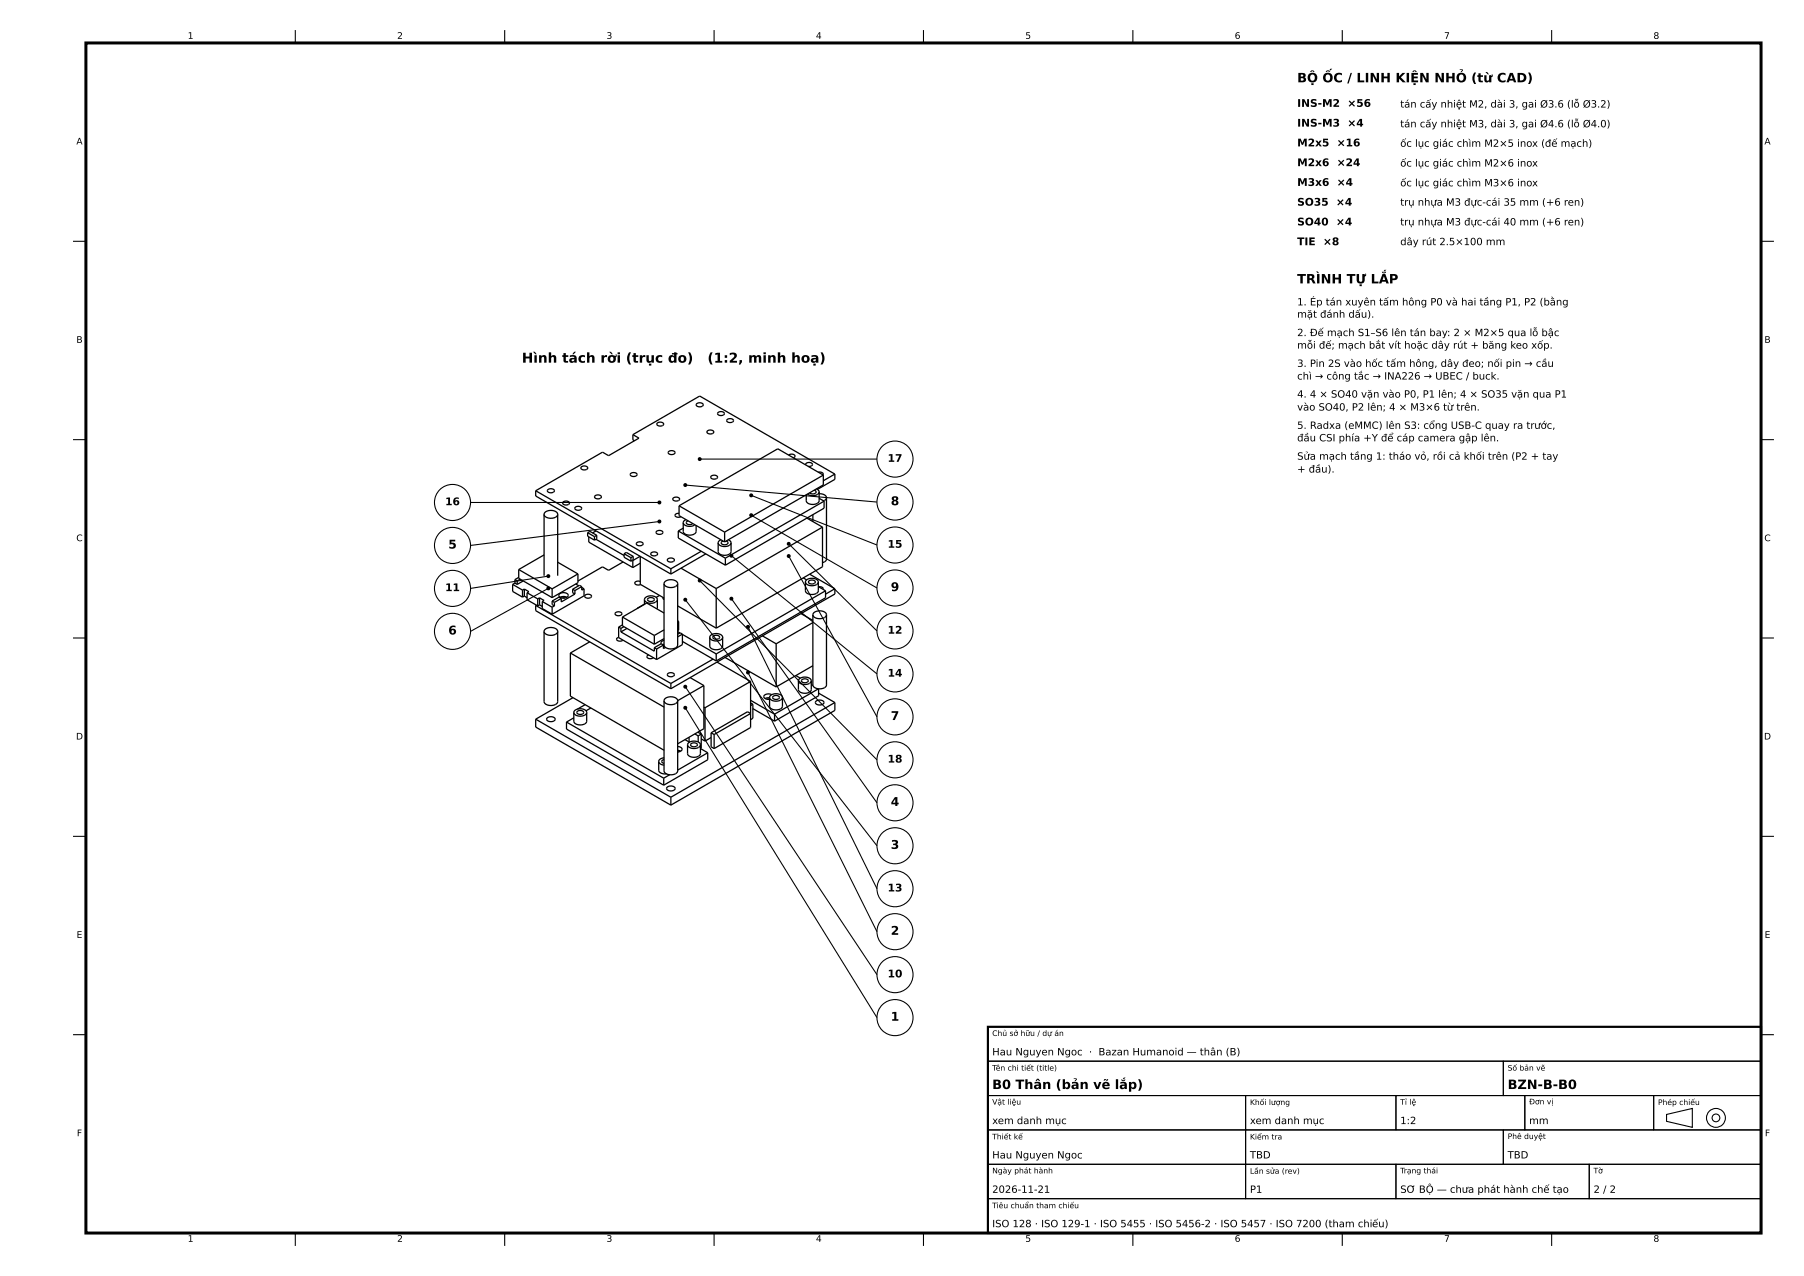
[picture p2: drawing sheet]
<svg xmlns="http://www.w3.org/2000/svg" width="420mm" height="297mm" viewBox="0 0 420 297" stroke-linecap="round" stroke-linejoin="round" font-family="sans-serif">
<g fill="none" stroke="#000" stroke-width=".25">
<path d="M68.8 7v3M117.5 7v3M166.3 7v3M215 7v3M263.8 7v3M312.5 7v3M361.2 7v3M17 56.2h3M410 56.2h3M17 102.3h3M109.6 117h43.9M159.5 112.9l44.7 4"/>
<path d="M162.9 106.9h41.3M174.9 115.3l29.3 11.6M174.9 119.9l29.3 17M410 102.3h3M127.7 134.1l-18.1 2.9M127.7 136.9l-18.1 10.1M153.5 121.4l-43.9 5.6M159.5 139.6l44.7 57.3M162.9 135.1l41.3 41.8M170.3 129.3l33.9 27.6M170.3 139.3l33.9 47.6M183.6 126.6l20.6 20.3"/>
<path d="M183.6 129.4l20.6 37.5M17 148.5h3M159.5 159.8l44.7 67.1M174.1 145.9l30.1 61M174.1 156.5l30.1 60.4M410 148.5h3M159.5 164.7l44.7 72.2M17 194.7h3M410 194.7h3M230 239h180v8h-180zM17 240.8h3M230 247h120v8h-120z"/>
<path d="M230 255h60v8h-60zM290 255h35v8h-35zM325 255h30v8h-30zM350 247h60v8h-60zM355 255h30v8h-30zM385 255h25v8h-25zM388 259.4l6-1.4v4.4l-6-1.4zM410 240.8h3M230 263h60v8h-60zM230 271h60v8h-60zM230 279h180v8h-180zM290 263h60v8h-60z"/>
<path d="M290 271h35v8h-35zM325 271h45v8h-45zM350 263h60v8h-60zM370 271h40v8h-40zM68.8 287v3M117.5 287v3M166.3 287v3M215 287v3M263.8 287v3M312.5 287v3M361.2 287v3"/>
<circle cx="105.4" cy="117" r="4.2"/>
<circle cx="208.4" cy="106.9" r="4.2"/>
<circle cx="208.4" cy="116.9" r="4.2"/>
<circle cx="105.4" cy="137" r="4.2"/>
<circle cx="105.4" cy="127" r="4.2"/>
<circle cx="208.4" cy="136.9" r="4.2"/>
<circle cx="208.4" cy="126.9" r="4.2"/>
<circle cx="105.4" cy="147" r="4.2"/>
<circle cx="208.4" cy="146.9" r="4.2"/>
<circle cx="208.4" cy="156.9" r="4.2"/>
<circle cx="208.4" cy="176.9" r="4.2"/>
<circle cx="208.4" cy="166.9" r="4.2"/>
<circle cx="208.4" cy="196.9" r="4.2"/>
<circle cx="208.4" cy="186.9" r="4.2"/>
<circle cx="208.4" cy="206.9" r="4.2"/>
<circle cx="208.4" cy="216.9" r="4.2"/>
<circle cx="208.4" cy="226.9" r="4.2"/>
<circle cx="208.4" cy="236.9" r="4.2"/>
<circle cx="399.5" cy="260.2" r="2.2"/>
<circle cx="399.5" cy="260.2" r=".9"/>
</g>
<path d="M20 10h390v277h-390z" fill="none" stroke="#000" stroke-width=".7" stroke-linecap="butt"/>
<path d="M230 239h180v48h-180z" fill="none" stroke="#000" stroke-width=".5"/>
<g fill="none" stroke="#000" stroke-width=".3">
<path d="M153 98.5a.81 .81 0 0 1 .9-.3 .81 .81 0 0 1 .6 .6 .87 .87 0 0 1-.9 .4 .87 .87 0 0 1-.7-.6zM162.2 94a.84 .84 0 0 1 .9-.3 .84 .84 0 0 1 .6 .7 .89 .89 0 0 1-.9 .3 .89 .89 0 0 1-.7-.6zM167.1 96a.81 .81 0 0 1 .9-.3 .81 .81 0 0 1 .6 .7 .87 .87 0 0 1-.8 .3 .87 .87 0 0 1-.7-.6zM169.3 97.7a.81 .81 0 0 1 .8-.3 .81 .81 0 0 1 .6 .6 .87 .87 0 0 1-.8 .4 .87 .87 0 0 1-.7-.6zM124.7 114.2v1.3l31.5 18.1M124.7 114.2l31.5 18.2M126.7 119.7a1.82 1.82 0 0 0 3.1 0M126.7 119.7a1.83 1.83 0 0 1 3.1 0M126.7 119.7v14.3M127.5 114a.84 .84 0 0 1 .9-.3 .84 .84 0 0 1 .6 .7 .89 .89 0 0 1-.8 .3 .89 .89 0 0 1-.7-.6zM129.8 119.7v14.3M131.1 116.9a.81 .81 0 0 1 .8-.4 .81 .81 0 0 1 .7 .7 .87 .87 0 0 1-.9 .4 .87 .87 0 0 1-.7-.6z"/>
<path d="M133.9 118.1a.81 .81 0 0 1 .9-.3 .81 .81 0 0 1 .6 .6 .87 .87 0 0 1-.9 .4 .87 .87 0 0 1-.6-.6zM135.3 108.7a.81 .81 0 0 1 .9-.3 .81 .81 0 0 1 .6 .7 .87 .87 0 0 1-.8 .3 .87 .87 0 0 1-.7-.6zM138.5 115.4a.81 .81 0 0 1 .9-.3 .81 .81 0 0 1 .6 .7 .87 .87 0 0 1-.9 .3 .87 .87 0 0 1-.7-.6zM146.8 110.2a.81 .81 0 0 1 .9-.3 .81 .81 0 0 1 .6 .7 .87 .87 0 0 1-.9 .3 .87 .87 0 0 1-.6-.6zM147.3 101.2l1.5 .8-7.1 4.1-1.4-.9-15.6 9M147.3 101.2l15.6-9 31.5 18.1M147.3 101.2v1.2l.4 .2M155.7 105.1a.81 .81 0 0 1 .8-.3 .81 .81 0 0 1 .6 .7 .87 .87 0 0 1-.8 .3 .87 .87 0 0 1-.7-.6zM156.7 115.9a.81 .81 0 0 1 .9-.3 .81 .81 0 0 1 .6 .7 .87 .87 0 0 1-.9 .3 .87 .87 0 0 1-.6-.6zM158.1 119.5a.54 .54 0 0 0-.7 .1 .54 .54 0 0 0 0 .7l.6 .1 .5-.1M158.1 117.7v2.3l10.6 6.1M158.1 117.7l10.6 6.2"/>
<path d="M164.7 100.3a.81 .81 0 0 1 .8-.3 .81 .81 0 0 1 .6 .7 .87 .87 0 0 1-.8 .3 .87 .87 0 0 1-.7-.6zM165.6 110.8a.81 .81 0 0 1 .8-.3 .81 .81 0 0 1 .6 .7 .87 .87 0 0 1-.8 .3 .87 .87 0 0 1-.7-.6zM183.6 105.9a.79 .79 0 0 1 .9-.3 .79 .79 0 0 1 .5 .7l-.3 .3M187.6 108.2a.8 .8 0 0 1 .8-.6 .8 .8 0 0 1 .7 .6l-.3 .3-.6 .1M189.2 119.8v1.6M189.6 114.1a.47 .47 0 0 1 .4 .6 .47 .47 0 0 1-.7 .3l-.8-.3M190.1 113.8l.4 .3 .2 .4M190.5 109.9a.68 .68 0 0 1 .8 0 .68 .68 0 0 1 .3 .6M190.7 114.5v2a1.72 1.72 0 0 1-3 0v-1.3M190.7 114.5a1.81 1.81 0 0 1-2.7 .5M190.7 114.9a1.46 1.46 0 0 1 1.7 .9M190.7 116l1.2 .7"/>
<path d="M191.7 110.6l-10.6-6.1-23 13.2M191.7 110.6l-23 13.3M191.7 110.6v2.3l-23 13.2M191.9 116.7v1.6l-23 13.3M191.9 116.7l-23 13.2M192.4 115.8l-.2 .5-.5 .3M192.4 115.8v14.3l-.2 .5-.7 .4M194.4 110.3v1.3l-4.1 2.3M194.4 110.3l-2.7 1.6M119.4 136v1.7l2.3 1.3M119.4 136l2.3 1.4M119.9 134.9v.8"/>
<path d="M119.9 135.7l-.5 .3M119.9 135.7l.5 .3M119.9 134.9l.5 .3M120.4 135.2v.8M120.8 134.4l-.9 .5M120.8 132.6v2l7.7 4.5M120.8 132.6l7.7 4.5M121.1 134.8l-.7 .4M121.7 137.4v1.6M121.8 135.2l-1.4 .8M122.1 137.1l1 .6-.4 .3M122.1 137.1l-.4 .3"/>
<path d="M122.1 138.7l.6 .4M122.1 138.7l-.4 .3M122.1 137.1v1.6M122.7 138v1.6l2.5 1.4M122.7 138l2.5 1.4M125.2 139.4v1.6M125.6 139.2l1.1 .6-.5 .2M125.6 139.2l-.4 .2M125.6 139.2v1.6M126.7 129.2l-5.9 3.4M128.5 139.9v.8l.6 .3M128.5 137.1v2"/>
<path d="M128.5 139.9l.6 .3M129.8 130.9l4.8 2.7M130.2 138.3a1.29 1.29 0 0 1 2.1 .3 1.26 1.26 0 0 1-2.2-.1zM130.4 139a1.72 1.72 0 0 1 1.6 0M130.7 139.3l-1.6 .9M130.7 139.3l-.6-.3-1.6 .9M130.9 139.2h.6M133.3 137.2v.8l.5 .3M133.3 137.2l.5 .3M133.8 138.3l-3.1 1.8v-.8M133.8 137.5v.8M134 135.9l.7 .4"/>
<path d="M134.6 133.6v2l-6.1 3.5M134.6 133.6l-6.1 3.5M135.4 136.5v.9l.6-.4M135.4 136.7l.6 .3M135.4 136.5l-1.6 1M135.4 136.5l-.5-.3-1.6 1M136 137v1.7l-7.5 4.3M136.2 138.6a.81 .81 0 0 1 .9-.4 .81 .81 0 0 1 .6 .7 .87 .87 0 0 1-.9 .4 .87 .87 0 0 1-.6-.7zM136.8 124v.8l1.6 .9M136.8 124l.5-.3 1.6 .9M136.8 124l1.6 .9M137.1 125v1.2l10.2 5.9"/>
<path d="M138.4 124.9v.8M138.8 125.5l6.5 3.8M138.8 123.6l-.8 .4M138.9 124.6v.8l-.5 .3M138.9 124.6l-.5 .3M145.1 130.8l-3.4 2-1.4-.9-5.7 3.3M145.3 128.9v.8l1.6 .9M145.3 128.9l.5-.3 1.6 .9M145.3 128.9l1.6 .9M146.9 129.8v.8M147.2 130.4l.1 .1M147.3 130.5v1.6"/>
<path d="M147.4 129.5v.8l-.5 .3M147.4 129.5l-.5 .3M148.2 126.4a.81 .81 0 0 1 .9-.4 .81 .81 0 0 1 .6 .7 .87 .87 0 0 1-.8 .4 .87 .87 0 0 1-.7-.7zM149 129.5l-1.7 1M149.1 135.3a.73 .73 0 0 0-.8-.1 .73 .73 0 0 0-.4 .7l.5 .3 .7-.2M149.1 131.1l-1.8 1M149.1 129.5v6.5l5.5 3.2M150 139.6a1.72 1.72 0 0 0 3 0M150 139.6a1.73 1.73 0 0 1 3 0M150 139.6v1.1M150.8 139.3a.81 .81 0 0 1 .9-.3 .81 .81 0 0 1 .6 .7 .87 .87 0 0 1-.8 .3 .87 .87 0 0 1-.7-.6zM151.6 128.7a.81 .81 0 0 1 .8-.3 .81 .81 0 0 1 .7 .7 .87 .87 0 0 1-.9 .3 .87 .87 0 0 1-.7-.6z"/>
<path d="M152.8 123.7a.81 .81 0 0 1 .9-.3 .81 .81 0 0 1 .6 .7 .87 .87 0 0 1-.8 .3 .87 .87 0 0 1-.7-.6zM153 139.6v2.2M153.6 138.6l-.8 .4M154.3 139l.3 .6M154.6 135.8a1.82 1.82 0 0 0 3.2 0M154.6 135.8a1.83 1.83 0 0 1 3.2 0M154.6 135.8v14.3a1.82 1.82 0 0 0 3.2 0v-14.3M155.5 130.1a.84 .84 0 0 1 .8-.3 .84 .84 0 0 1 .7 .7 .89 .89 0 0 1-.9 .3 .89 .89 0 0 1-.7-.6zM156.2 132.4v1.2M157.9 123.6v1.6l11 6.4M157.9 123.6l11 6.3M158.5 120.3h.1"/>
<path d="M158.6 132.3l8.1 4.7M159.1 121.7v2a1.72 1.72 0 0 0 3 0v-1.4M159.1 121.7a1.75 1.75 0 0 0 2.7 .5M159.1 122.9l-1.2 .7M159.7 120.9l-.5 .4-.1 .4M160.2 121.2a.45 .45 0 0 0-.4 .6 .45 .45 0 0 0 .6 .3l.9-.2M163.3 128.3l-7.1 4.1M164.3 128.9l-8.1 4.7M166.7 137v9.2M167.2 126.3v2.1a1.72 1.72 0 0 0 3 0v-2.1M167.2 126.3a1.72 1.72 0 0 0 3 0M167.8 125.6l-.4 .3-.2 .4"/>
<path d="M168.3 125.9a.45 .45 0 0 0-.4 .6 .45 .45 0 0 0 .6 .3 .6 .6 0 0 0 .7 0 .6 .6 0 0 0 .2-.6l-.3-.3M168.7 123.9v2.2M168.9 129.9v1.7M169.6 125.6l.4 .3 .2 .4M187 134.5l.8 .5M187.5 135.5v2a1.72 1.72 0 0 0 3 0v-2M187.5 135.5a1.72 1.72 0 0 0 3 0M187.5 135.5a1.73 1.73 0 0 1 3 0M187.9 120.6l3.6 2.1M188.3 135.3a.81 .81 0 0 1 .9-.4 .81 .81 0 0 1 .6 .7 .87 .87 0 0 1-.9 .3 .87 .87 0 0 1-.6-.6zM188.5 133.7l5.9 3.3M190.5 136.5l1.7 1"/>
<path d="M190.6 136.6a.7 .7 0 0 1 1 .6M191.5 122.7l-24.8 14.3M191.5 122.7v9.2l-24.8 14.3M192.2 137.5l-25.5 14.7M192.2 137.5v1.6l-25.5 14.7M194.4 137v1.3l-38.2 22M194.4 137l-2.2 1.3M124.7 140.9v1.2l31.5 18.2M124.7 140.9l31.5 18.2M124.9 140.8l-.2 .1M125.6 140.8l.6 .4M125.6 140.8l-.4 .2"/>
<path d="M126.2 140v1.6l2.3 1.4M126.2 140l2.3 1.3M126.7 147a1.82 1.82 0 0 0 3.1 0M126.7 147a1.83 1.83 0 0 1 3.1 0M126.7 147v16.3a1.82 1.82 0 0 0 3.1 0v-16.3M128.5 141.3v1.7M129.1 141l-.6 .3M129.1 140.2v.8M132.8 152v10l21.8 12.6M132.8 152l21.8 12.6M137.3 149.4l-4.5 2.6M143.3 142.6a.81 .81 0 0 1 .8-.3 .81 .81 0 0 1 .7 .7 .87 .87 0 0 1-.9 .3 .87 .87 0 0 1-.7-.6z"/>
<path d="M144 148.4a.47 .47 0 0 0-.4 .5 .47 .47 0 0 0 .7 .3l.7-.2M144 146v2.4l8.9 5.1M144 146l.6 .3M144.6 147.1l7.7 4.5v-.8M144.6 146.3v.8M144.9 145.5l-.9 .5M144.9 143.6v2.1l7.4 4.3M144.9 143.6l7.4 4.3M145.3 145.9l-.7 .4M146 146.3l-1.4 .8M148.4 141.6h.1M150 140.6l-1.6 1"/>
<path d="M151 152.5a.44 .44 0 0 0-.4 .5 .44 .44 0 0 0 .6 .3l.9-.2M152.3 150.8l.6 .3M152.3 147.9v2.1M152.9 151.1v2.4M154.5 150.1l-1.6 1M154.5 150.1l-.6-.3-1.6 1M154.5 150.1v.9l.4-.3M154.5 150.2h.1M154.6 149a.59 .59 0 0 0-.6 .9M154.6 149.9l-.3 .1M154.6 142.7l-4-2.3-5.7 3.2M154.6 146.6l-2.3 1.3"/>
<path d="M154.6 148.6l-2.3 1.4M155.5 156.8a.84 .84 0 0 1 .8-.3 .84 .84 0 0 1 .7 .7 .89 .89 0 0 1-.9 .3 .89 .89 0 0 1-.7-.6zM156.2 159.1v1.2M157.8 147l.5 .3M157.8 144.5l.2 .1M157.8 141l8.9 5.2M158 144.6l-.2 .2M158 144.6v2.1l-.2 .1M158.9 147.6l-1.1 .6M158.9 149.3l7.8 4.5M158.9 147.7l7.8 4.5M158.9 147.6l-.6-.3-.5 .3"/>
<path d="M158.9 147.6v2.4l-6 3.5M160.7 157.7l3.2 1.9M163.9 159.6l-6.1 3.5M163.9 159.6v10l-6.1 3.5M165.2 148.3v2.1a1.72 1.72 0 0 0 3 0v-2.1M165.2 148.3a1.72 1.72 0 0 0 3 0M165.2 148.3a1.73 1.73 0 0 1 3 0M166 153.4l-9.8 5.7M166 148.1a.81 .81 0 0 1 .9-.3 .81 .81 0 0 1 .6 .7 .87 .87 0 0 1-.8 .3 .87 .87 0 0 1-.7-.6zM166.7 152.2v1.6M166.9 154.1l7.8 4.5M168.8 153l11.9 6.9"/>
<path d="M174.7 158.6v10.7l-8.4 4.9M174.7 158.6l-10.6 6.1M177.5 148l3.2 1.9M180.7 149.9v10M185.3 157.2l1 .6M185.9 158.5v2a1.72 1.72 0 0 0 3 0v-2M185.9 158.5a1.72 1.72 0 0 0 3 0M185.9 158.5a1.73 1.73 0 0 1 3 0M186.5 142.8l2.7 1.6M186.7 158.2a.81 .81 0 0 1 .8-.3 .81 .81 0 0 1 .6 .7 .87 .87 0 0 1-.8 .3 .87 .87 0 0 1-.7-.6zM188.9 159.3l.4 .2M189.2 143.1a1.82 1.82 0 0 0 3.2 0"/>
<path d="M189.2 143.1a1.83 1.83 0 0 1 3.2 0M189.2 143.1v16.3a1.82 1.82 0 0 0 3.2 0v-16.3M189.2 144.9l-8.5 5M189.2 155l-8.5 4.9M124.7 167.4v1.8l31.5 18.2M124.7 167.4l31.5 18.2M127.4 167.1a1.13 1.13 0 0 1 1.8 .4 1.11 1.11 0 0 1-1.9-.2zM131.9 168.1v1.6l22.6 13.1M131.9 168.1l22.6 13M133.4 162.4l-8.7 5M133.6 165.8v2.1a1.72 1.72 0 0 0 3 0v-2.1M133.6 165.8a1.72 1.72 0 0 0 3 0"/>
<path d="M133.6 165.8a1.73 1.73 0 0 1 3 0M133.6 167.1l-1.7 1M134.4 165.6a.81 .81 0 0 1 .8-.3 .81 .81 0 0 1 .7 .7 .87 .87 0 0 1-.9 .3 .87 .87 0 0 1-.7-.6zM136.2 164l-1.8 1M137.6 164.8l-1.2 .6M153.4 177.2v2.1a1.48 1.48 0 0 0 1.8 .8M153.4 177.2a1.19 1.19 0 0 0 1.2 .9M154.6 176.4a1.19 1.19 0 0 0-1.2 .8M154.6 176.8a.45 .45 0 0 0-.5 .4 .45 .45 0 0 0 .5 .5M154.6 163.1a1.82 1.82 0 0 0 3.2 0M154.6 163.1a1.83 1.83 0 0 1 3.2 0M154.6 163.1v16.3a1.82 1.82 0 0 0 3.2 0v-16.3"/>
<path d="M157.8 173.8a.7 .7 0 0 1 .7 .1 .7 .7 0 0 1 .2 .8l-.2 .1M157.8 174.7l.7 .1M157.8 175h.2M158.5 174.8l-.7 .2M159.5 172.1l1 .6M160.1 173.4v2a1.72 1.72 0 0 0 3 0v-2M160.1 173.4a1.72 1.72 0 0 0 3 0M160.1 173.4a1.73 1.73 0 0 1 3 0M160.4 171.6v1.1M160.9 173.1a.81 .81 0 0 1 .8-.3 .81 .81 0 0 1 .6 .7 .87 .87 0 0 1-.8 .3 .87 .87 0 0 1-.7-.6zM161.8 170.8l.8 .5M162.5 170.4l.8 .5"/>
<path d="M162.6 171.3v1.4M163.1 174.2l1.7 1M163.3 170.9v3.2l-.2 .1M163.3 170.9l-.7 .4M163.3 172l.8 .5M163.9 164.6l.2 .1M164.1 164.7v7.8M164.8 175.2v1.6l-10.3 6M164.8 175.2l-7 4.1M165.6 170.6v3.2l.7 .4M165.6 170.6l8.4-4.9 .7 .4-8.4 4.9M165.6 170.6l.7 .4"/>
<path d="M165.6 171.7l-1.5 .8M166.3 171v3.2M174.7 163.6l.6 .3M174.7 163l5.6 3.2M175.3 163.9v3.3l-.6 .3M175.3 163.9l-.6 .3M175.3 164.9l5 3M179.2 162.3v2.1a1.72 1.72 0 0 0 3 0v-2.1M179.2 162.3a1.72 1.72 0 0 0 3 0M179.2 162.3a1.73 1.73 0 0 1 3 0M179.2 162.4l-1.1 .2M179.7 161.7a1.16 1.16 0 0 0-1.9 .5l.4 .4 1 .2h-.6"/>
<path d="M180 162.1a.81 .81 0 0 1 .8-.3 .81 .81 0 0 1 .6 .7 .87 .87 0 0 1-.8 .3 .87 .87 0 0 1-.7-.6zM180.3 166.2v1.7M180.3 166.2l10.3-5.9v1.6l-10.3 6M190 163.2a1.13 1.13 0 0 1 1.8 .4 1.11 1.11 0 0 1-1.9-.2zM190.6 161.3l3.8 2.2M194.4 163.5l-38.2 22.1M194.4 163.5v1.9l-38.2 22M154.5 181.1v1.7M155.3 183.3a1.13 1.13 0 0 1 1.9 .3 1.11 1.11 0 0 1-2-.2zM155.9 180.3l-1.4 .8M156.2 185.6v1.8"/>
</g>
<g fill="#000" stroke="#000" stroke-width=".35">
<circle cx="153.5" cy="117" r=".28"/>
<circle cx="159.5" cy="112.9" r=".28"/>
<circle cx="162.9" cy="106.9" r=".28"/>
<circle cx="174.9" cy="115.3" r=".28"/>
<circle cx="174.9" cy="119.9" r=".28"/>
<circle cx="127.7" cy="134.1" r=".28"/>
<circle cx="127.7" cy="136.9" r=".28"/>
<circle cx="153.5" cy="121.4" r=".28"/>
<circle cx="159.5" cy="139.6" r=".28"/>
<circle cx="162.9" cy="135.1" r=".28"/>
<circle cx="170.3" cy="129.3" r=".28"/>
<circle cx="170.3" cy="139.3" r=".28"/>
<circle cx="183.6" cy="129.4" r=".28"/>
<circle cx="183.6" cy="126.6" r=".28"/>
<circle cx="159.5" cy="159.8" r=".28"/>
<circle cx="174.1" cy="145.9" r=".28"/>
<circle cx="174.1" cy="156.5" r=".28"/>
<circle cx="159.5" cy="164.7" r=".28"/>
</g>
<g font-size="3.2">
<text x="121.5" y="84.4">Hình tách rời (trục đo)</text>
<text x="164.7" y="84.4">(1:2, minh hoạ)</text>
</g>
<g font-size="3">
<text x="302" y="19.2">BỘ ỐC / LINH KIỆN NHỎ (từ CAD)</text>
<text x="302" y="66">TRÌNH TỰ LẮP</text>
<text x="231" y="253.5">B0 Thân (bản vẽ lắp)</text>
<text x="351" y="253.5">BZN-B-B0</text>
</g>
<g font-size="2.8">
<text x="207.4" y="117.6">8</text>
<text x="104.4" y="127.7">5</text>
<text x="207.4" y="137.6">9</text>
<text x="104.4" y="147.7">6</text>
<text x="207.4" y="167.6">7</text>
<text x="207.4" y="187.6">4</text>
<text x="207.4" y="197.6">3</text>
<text x="207.4" y="217.6">2</text>
<text x="207.4" y="237.6">1</text>
</g>
<g font-size="2.5">
<text x="302" y="24.9">INS-M2 ×56</text>
<text x="302" y="29.5">INS-M3 ×4</text>
<text x="302" y="34.1">M2x5 ×16</text>
<text x="302" y="38.7">M2x6 ×24</text>
<text x="302" y="43.3">M3x6 ×4</text>
<text x="302" y="47.9">SO35 ×4</text>
<text x="302" y="52.5">SO40 ×4</text>
<text x="302" y="57.1">TIE ×8</text>
<text x="206.7" y="107.5">17</text>
<text x="103.6" y="117.6">16</text>
<text x="206.7" y="127.5">15</text>
<text x="103.6" y="137.6">11</text>
<text x="206.7" y="147.5">12</text>
<text x="206.7" y="157.5">14</text>
<text x="206.7" y="177.5">18</text>
<text x="206.7" y="207.5">13</text>
<text x="206.7" y="227.5">10</text>
</g>
<g font-size="2.3">
<text x="326" y="25">tán cấy nhiệt M2, dài 3, gai Ø3.6 (lỗ Ø3.2)</text>
<text x="326" y="29.6">tán cấy nhiệt M3, dài 3, gai Ø4.6 (lỗ Ø4.0)</text>
<text x="326" y="34.2">ốc lục giác chìm M2×5 inox (đế mạch)</text>
<text x="326" y="38.8">ốc lục giác chìm M2×6 inox</text>
<text x="326" y="43.4">ốc lục giác chìm M3×6 inox</text>
<text x="326" y="47.9">trụ nhựa M3 đực-cái 35 mm (+6 ren)</text>
<text x="326" y="52.5">trụ nhựa M3 đực-cái 40 mm (+6 ren)</text>
<text x="326" y="57.1">dây rút 2.5×100 mm</text>
<text x="302" y="71.1">1. Ép tán xuyên tấm hông P0 và hai tầng P1, P2 (bằng</text>
<text x="302" y="73.9">mặt đánh dấu).</text>
<text x="302" y="78.2">2. Đế mạch S1–S6 lên tán bay: 2 × M2×5 qua lỗ bậc</text>
<text x="302" y="81.1">mỗi đế; mạch bắt vít hoặc dây rút + băng keo xốp.</text>
<text x="302" y="85.4">3. Pin 2S vào hốc tấm hông, dây đeo; nối pin → cầu</text>
<text x="302" y="88.3">chì → công tắc → INA226 → UBEC / buck.</text>
<text x="302" y="92.5">4. 4 × SO40 vặn vào P0, P1 lên; 4 × SO35 vặn qua P1</text>
<text x="302" y="95.6">vào SO40, P2 lên; 4 × M3×6 từ trên.</text>
<text x="302" y="99.8">5. Radxa (eMMC) lên S3: cổng USB-C quay ra trước,</text>
<text x="302" y="102.7">đầu CSI phía +Y để cáp camera gập lên.</text>
<text x="302" y="107">Sửa mạch tầng 1: tháo vỏ, rồi cả khối trên (P2 + tay</text>
<text x="302" y="110">+ đầu).</text>
<text x="231" y="245.6">Hau Nguyen Ngoc · Bazan Humanoid — thân (B)</text>
<text x="231" y="261.6">xem danh mục</text>
<text x="291" y="261.6">xem danh mục</text>
<text x="326" y="261.6">1:2</text>
<text x="356" y="261.6">mm</text>
<text x="231" y="269.6">Hau Nguyen Ngoc</text>
<text x="291" y="269.6">TBD</text>
<text x="351" y="269.6">TBD</text>
<text x="231" y="277.6">2026-11-21</text>
<text x="291" y="277.6">P1</text>
<text x="326" y="277.6">SƠ BỘ — chưa phát hành chế tạo</text>
<text x="371" y="277.6">2 / 2</text>
<text x="231" y="285.6">ISO 128 · ISO 129-1 · ISO 5455 · ISO 5456-2 · ISO 5457 · ISO 7200 (tham chiếu)</text>
</g>
<g font-size="2.1">
<text x="43.7" y="9">1</text>
<text x="92.5" y="9">2</text>
<text x="141.2" y="9">3</text>
<text x="190" y="9">4</text>
<text x="238.7" y="9">5</text>
<text x="287.5" y="9">6</text>
<text x="336.2" y="9">7</text>
<text x="385" y="9">8</text>
<text x="17.8" y="33.6">A</text>
<text x="410.8" y="33.6">A</text>
<text x="17.8" y="79.8">B</text>
<text x="410.8" y="79.8">B</text>
<text x="17.8" y="126">C</text>
<text x="410.8" y="126">C</text>
<text x="17.7" y="172.1">D</text>
<text x="410.7" y="172.1">D</text>
<text x="17.8" y="218.3">E</text>
<text x="410.8" y="218.3">E</text>
<text x="17.9" y="264.5">F</text>
<text x="410.9" y="264.5">F</text>
<text x="43.7" y="289">1</text>
<text x="92.5" y="289">2</text>
<text x="141.2" y="289">3</text>
<text x="190" y="289">4</text>
<text x="238.7" y="289">5</text>
<text x="287.5" y="289">6</text>
<text x="336.2" y="289">7</text>
<text x="385" y="289">8</text>
</g>
<g font-size="1.8">
<text x="231" y="241.1">Chủ sở hữu / dự án</text>
<text x="231" y="249.2">Tên chi tiết (title)</text>
<text x="351" y="249.2">Số bản vẽ</text>
<text x="231" y="257.1">Vật liệu</text>
<text x="291" y="257.2">Khối lượng</text>
<text x="326" y="257.1">Tỉ lệ</text>
<text x="356" y="257">Đơn vị</text>
<text x="386" y="257.2">Phép chiếu</text>
<text x="231" y="265.2">Thiết kế</text>
<text x="291" y="265.2">Kiểm tra</text>
<text x="351" y="265.1">Phê duyệt</text>
<text x="231" y="273.1">Ngày phát hành</text>
<text x="291" y="273.2">Lần sửa (rev)</text>
<text x="326" y="273.1">Trạng thái</text>
<text x="371" y="273.1">Tờ</text>
<text x="231" y="281.2">Tiêu chuẩn tham chiếu</text>
</g>
</svg>
